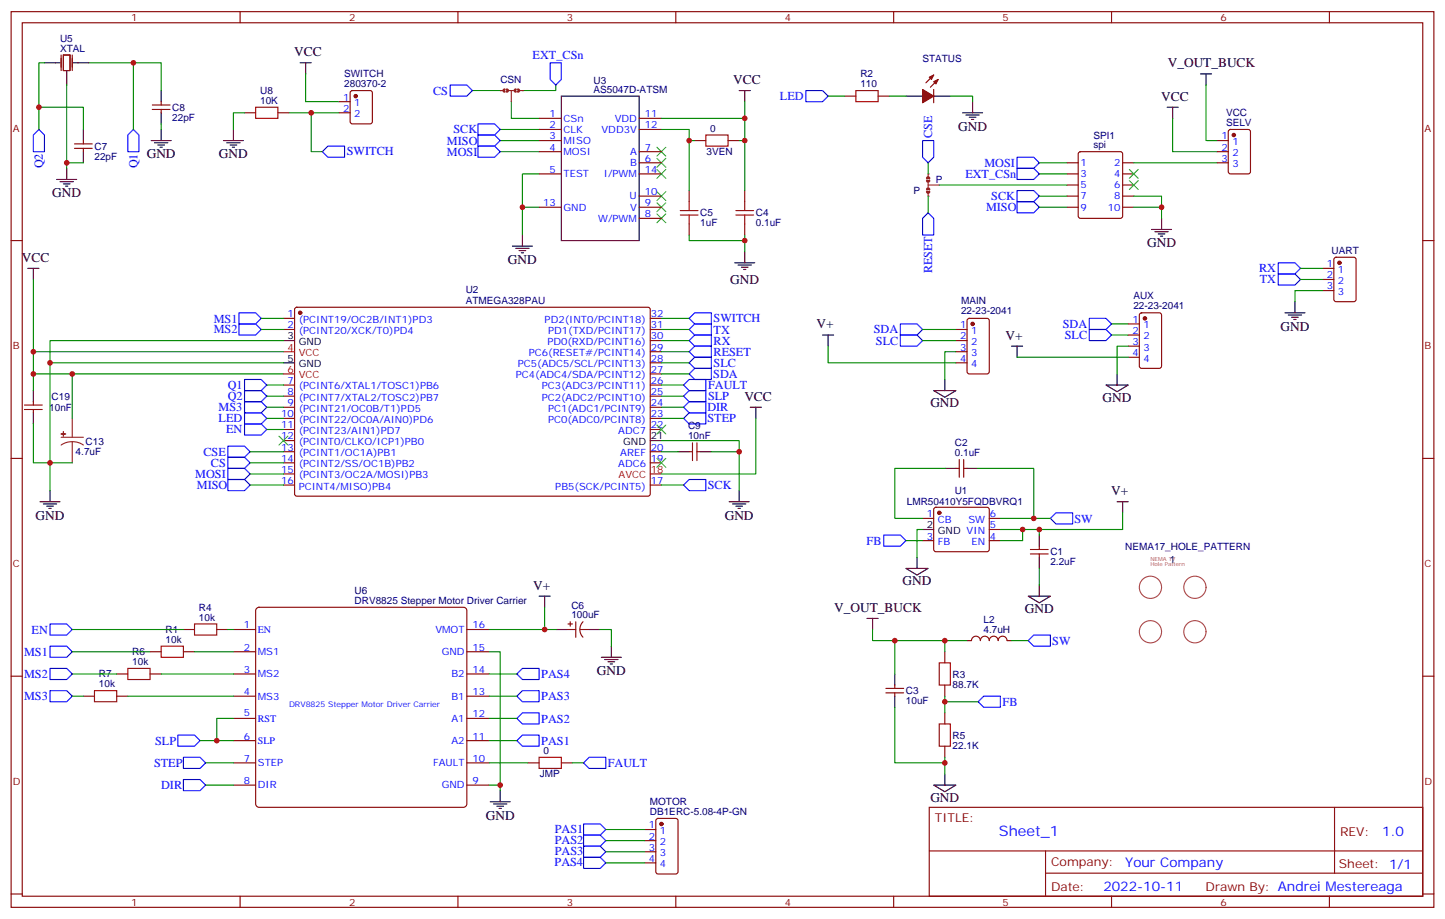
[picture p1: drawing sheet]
<svg xmlns="http://www.w3.org/2000/svg" width="459mm" height="292mm" viewBox="0 0 459 292" stroke-linecap="round" stroke-linejoin="round" font-family="sans-serif">
<g fill="none" stroke="#870000" stroke-width=".35">
<path d="M3.5 3.7h451.6v284.3h-451.6zM7.1 7.2h444.5v277.3h-444.5zM76.2 3.7v3.5M145.3 3.7v3.5M214.5 3.7v3.5M283.6 3.7v3.5M352.8 3.7v3.5M421.9 3.7v3.5M48.3 34.7h5.7M48.3 33.3h5.7M51.2 32.3v1M51.2 34.7v1.1"/>
<path d="M23.6 47.1h5.7M23.6 45.7h5.7M26.5 44.6v1.1M26.5 47.1v1.1M338.7 51.7h3.5M338.7 55.2h3.5M338.7 58.7h3.5M342.4 48.4l.5-.2h12.7l.7 .4v20l-.5 .7h-12.9l-.7-.4v-20zM356.3 51.7h3.5M356.3 55.2h3.5M356.3 58.7h3.5M3.5 76.4h3.6"/>
<path d="M338.7 62.3h3.5M338.7 65.8h3.5M356.3 62.3h3.5M356.3 65.8h3.5M451.6 76.4h3.5M7.8 130h5.6M7.8 128.6h5.6M10.6 127.5v1.1M10.6 130v1.1M3.5 145.5h3.6M451.6 145.5h3.5M3.5 214.7h3.6"/>
<path d="M451.6 214.7h3.5M294.9 256.3h156.7v28.2h-156.7zM423.5 256.3l.1 20.9M204.6 263.3h3.5M204.6 266.9h3.5M204.6 270.4h3.5M204.6 273.9h3.5M208.4 260l.4-.2h5.7l.6 .5 .1 16.5-.5 .6-5.9 .1-.6-.5-.1-16.5zM295 270.1h156.4M331.8 277.2h119.6M331.8 270.1v14.2M3.5 283.8h3.6"/>
<path d="M76.2 284.5v3.5M145.3 284.5v3.5M214.5 284.5v3.5M283.6 284.5v3.5M352.8 284.5v3.5M421.9 284.5v3.5M451.6 283.8h3.5"/>
</g>
<path d="M10.6 42.9l1.7-1.8 1.8 1.8v5.3h-3.5zM42.3 41.1l1.8 1.8v5.3h-3.5v-5.3zM322.8 49.9h5.3l1.7 1.8-1.7 1.7h-5.3zM322.8 53.4h5.3l1.7 1.8-1.7 1.8h-5.3zM322.8 60.5h5.3l1.7 1.8-1.7 1.7h-5.3zM322.8 64h5.3l1.7 1.8-1.7 1.8h-5.3zM185.2 261.6h5.3l1.8 1.7-1.8 1.8h-5.3zM185.2 265.1h5.3l1.8 1.8-1.8 1.7h-5.3zM185.2 268.6h5.3l1.8 1.8-1.8 1.8h-5.3zM185.2 272.2h5.3l1.8 1.7-1.8 1.8h-5.3z" fill="none" stroke="#00f" stroke-width=".35"/>
<g fill="none" stroke="#000" stroke-width=".35">
<path d="M51.2 28.8v3.5M51.2 35.8v3.5M370.4 34h3.5M372.2 34v3.6M18 57h6.3M19 57.7h4.3M20.1 58.4h2.1M20.8 59.1h.7M21.2 53.4v3.6M26.5 41.1v3.5M26.5 48.2v3.5M48 44.6h6.3"/>
<path d="M49 45.3h4.3M50.1 46h2.1M50.8 46.7h.7M51.2 41.1v3.5M365.5 72.8h6.3M366.5 73.6h4.3M367.6 74.3h2.1M368.3 75h.7M368.7 69.3v3.5M8.8 85.2h3.5M10.6 85.2v3.5M10.6 124v3.5"/>
<path d="M10.6 131.1v3.5M296.3 124h7.1l-3.5 2.1zM299.9 120.5v3.5M12.7 159.3h6.3M13.8 160h4.2M15.9 155.8v3.5M354.5 159.3h3.6M356.3 159.3v3.5M14.8 160.7h2.1M15.5 161.4h.7"/>
</g>
<g fill="none" stroke="#008700" stroke-width=".35">
<path d="M14.1 19.9h-1.8v21.2M28.2 19.9h14.1v21.2M42.3 19.9h8.9v8.9M12.3 34h14.2v7.1M51.2 39.3v1.8M372.2 37.6v10.6h14.1M329.8 51.7h8.9M329.8 55.2h8.9M359.8 51.7h26.5M329.8 65.8h8.9M329.8 62.3h8.9M359.8 65.8h8.9v3.5"/>
<path d="M359.8 62.3h8.9v3.5M192.3 263.3h12.3M192.3 266.9h12.3M192.3 270.4h12.3M192.3 273.9h12.3"/>
</g>
<path d="M19.4 138.8h7.1M22.9 132.8v6M22.9 140.2l1.9 .3 1.7 .8M22.9 140.2l-1.8 .3-1.7 .8M22.9 140.2v6.7" fill="none" stroke="#8c2424" stroke-width=".35"/>
<g fill="#8c2424" stroke="#8c2424" stroke-width=".35">
<path d="M19.4 137.8h1.4z"/>
<path d="M20.1 137.1v1.4z"/>
</g>
<circle cx="209.9" cy="261.6" r=".53" fill="#870000" stroke="#870000" stroke-width=".35"/>
<g fill="none" stroke="#a64a4a" stroke-width=".35">
<circle cx="365.1" cy="186.4" r="3.5"/>
<circle cx="379.2" cy="186.4" r="3.5"/>
<circle cx="365.1" cy="200.6" r="3.5"/>
<circle cx="379.2" cy="200.6" r="3.5"/>
</g>
<path d="M81.4 193.2l.8-.4h64.9l.6 .2 .5 .9v61.3l-.3 .7-.8 .4h-64.9l-.6-.2-.5-.9v-61.3z" fill="#fff" stroke="#870000" stroke-width=".35"/>
<g fill="none" stroke="#870000" stroke-width=".35">
<path d="M19.4 17.5v4.9M20.1 17.5h2.1v4.9h-2.1zM22.9 17.5v4.9M77.6 35.8h3.5M88.2 35.8h3.5M107.6 35.8h3.5M107.6 32.3h3.5M111.4 29l.4-.2h5.7l.6 .4 .1 9.4-.5 .7h-5.9l-.6-.4-.1-9.4zM268.1 30.5h3.5M278.7 30.5h3.5M296.3 23.8l-2.4 2.5M296.3 28.4v4.2"/>
<path d="M297.7 25.2l-2.4 2.5M386.3 44.6h3.5M386.3 48.2h3.5M386.3 51.7h3.5M390.1 41.3l.4-.2h5.7l.6 .4 .1 13-.5 .7h-5.9l-.6-.5-.1-12.9zM93.7 97.7l.5-.2 111.7 .1 .5 .6-.1 58.9-.6 .4-111.8-.1-.4-.6v-58.6zM361.8 99.5l.5-.2h5.6l.7 .4 .1 16.5-.5 .7h-5.9l-.6-.4-.1-16.5zM90 104.6h3.5M90 101.1h3.5M206.4 104.6h3.5M206.4 108.1h3.5M206.4 111.7h3.5"/>
<path d="M206.4 115.2h3.5M206.4 101.1h3.5M206.4 118.7h3.5M303.4 104.6h3.5M303.4 108.1h3.5M303.4 111.7h3.5M303.4 115.2h3.5M307.2 101.3l.4-.2h5.7l.6 .4 .1 16.5-.5 .7h-5.9l-.6-.5-.1-16.4zM358.1 102.8h3.5M358.1 106.4h3.5M358.1 109.9h3.5M358.1 113.4h3.5"/>
<path d="M90 122.2h3.5M90 125.8h3.5M90 129.3h3.5M90 132.8h3.5M90 136.3h3.5M90 139.9h3.5M206.4 122.2h3.5M206.4 125.8h3.5M206.4 129.3h3.5M206.4 132.8h3.5M206.4 136.3h3.5M90 143.4h3.5"/>
<path d="M90 146.9h3.5M90 150.5h3.5M90 154h3.5M206.4 143.4h3.5M206.4 146.9h3.5M206.4 154h3.5M303.4 148.7h1M304.4 145.9v5.6M305.9 145.9v5.6M305.9 148.7h1M292.8 164.6h3.5M292.8 171.6h3.5"/>
<path d="M296.6 161.2l.4-.2h16.3l.5 .2 .2 .5v12.7l-.3 .5-.4 .3h-16.3l-.5-.3-.2-.5v-12.7zM314 164.6h3.5M314 171.6h3.5M314 168.1h3.5M327 174.4h5.7M327 175.9h5.7M329.8 173.4v1M329.8 175.9v1M58.2 199.8h3.5M68.8 199.8h3.5M74.1 199.8h7M148.2 199.8h7"/>
<path d="M179.9 199.8h2.8M180.3 198.1h1.4M181 197.4v1.4M182.7 197.4v4.9M184.1 199.8h2.9M185 197.4a3.5 3.5 0 0 0 0 4.9M37 214h3.6M47.6 206.9h3.6M47.6 214h3.6M58.2 206.9h3.5M74.1 206.9h7M74.1 214h7"/>
<path d="M148.2 206.9h7M148.2 214h7M281.2 218.5h5.6M281.2 220h5.6M284 217.5v1M284 220v1M299.9 206.9v3.5M299.9 217.5v3.5M306.9 203.4h1.4a1.41 1.41 0 0 1 1.4-1.4 1.41 1.41 0 0 1 1.4 1.4 1.41 1.41 0 0 1 1.5-1.4 1.41 1.41 0 0 1 1.4 1.4 1.41 1.41 0 0 1 1.4-1.4 1.41 1.41 0 0 1 1.4 1.4 1.41 1.41 0 0 1 1.4-1.4 1.41 1.41 0 0 1 1.4 1.4h1.4M26.5 221h3.5M37 221h3.6M74.1 221h7"/>
<path d="M74.1 228.1h7M74.1 235.1h7M148.2 221h7M148.2 228.1h7M148.2 235.1h7M299.9 226.3v3.5M299.9 236.9v3.5M74.1 242.2h7M74.1 249.2h7M148.2 242.2h7M148.2 249.2h7M167.6 242.2h3.5"/>
<path d="M178.2 242.2h3.5"/>
</g>
<g fill="none" stroke="#00f" stroke-width=".35">
<path d="M174.6 19.9h3.6v5.3l-1.8 1.8-1.8-1.8zM142.9 27h5.3l1.7 1.8-1.7 1.7h-5.3zM255.8 28.8h5.3l1.7 1.7-1.7 1.8h-5.3zM102.3 48.2l1.8-1.8h5.3v3.5h-5.3zM75.8 99.3h5.3l1.8 1.8-1.8 1.7h-5.3zM75.8 102.8h5.3l1.8 1.8-1.8 1.8h-5.3zM218.7 111.7l1.8-1.8h5.3v3.5h-5.3zM218.7 118.7l1.8-1.8h5.3v3.6h-5.3zM218.7 115.2l1.8-1.8h5.3v3.5h-5.3zM218.7 101.1l1.8-1.8h5.3v3.5h-5.3zM285.8 102.8h5.2l1.8 1.8-1.8 1.8h-5.2zM285.8 106.4h5.2l1.8 1.7-1.8 1.8h-5.2z"/>
<path d="M345.7 101.1h5.3l1.8 1.7-1.8 1.8h-5.3zM345.7 104.6h5.3l1.8 1.8-1.8 1.7h-5.3zM77.6 120.5h5.3l1.8 1.7-1.8 1.8h-5.3zM77.6 124h5.3l1.8 1.8-1.8 1.7h-5.3zM77.6 131.1h5.3l1.8 1.7-1.8 1.8h-5.3zM77.6 127.5h5.3l1.8 1.8-1.8 1.8h-5.3zM77.6 134.6h5.3l1.8 1.7-1.8 1.8h-5.3zM217 125.8l1.7-1.8h5.3v3.5h-5.3zM217 132.8l1.7-1.7h5.3v3.5h-5.3zM217 129.3l1.7-1.8h5.3v3.6h-5.3zM217 122.2l1.7-1.7h5.3v3.5h-5.3zM72.3 148.7h5.3l1.8 1.8-1.8 1.7h-5.3z"/>
<path d="M72.3 152.2h5.3l1.8 1.8-1.8 1.8h-5.3zM72.3 145.2h5.3l1.8 1.7-1.8 1.8h-5.3zM217 154l1.7-1.8h5.3v3.6h-5.3zM280.5 169.9h5.3l1.7 1.7-1.7 1.8h-5.3zM333.4 164.6l1.7-1.8h5.3v3.5h-5.3zM15.9 198.1h5.3l1.7 1.7-1.7 1.8h-5.3zM15.9 205.1h5.3l1.7 1.8-1.7 1.8h-5.3zM15.9 212.2h5.3l1.7 1.8-1.7 1.7h-5.3zM15.9 219.3h5.3l1.7 1.7-1.7 1.8h-5.3zM164 214l1.8-1.8h5.3v3.5h-5.3zM326.3 203.4l1.8-1.8h5.3v3.5h-5.3zM56.4 233.4h5.3l1.8 1.7-1.8 1.8h-5.3z"/>
<path d="M164 221l1.8-1.7h5.3v3.5h-5.3zM164 228.1l1.8-1.8h5.3v3.5h-5.3zM164 235.1l1.8-1.7h5.3v3.5h-5.3zM310.4 222.8l1.8-1.8h5.3v3.5h-5.3zM58.2 240.4h5.3l1.8 1.8-1.8 1.7h-5.3zM58.2 247.5h5.3l1.8 1.7-1.8 1.8h-5.3zM185.2 242.2l1.8-1.8h5.3v3.5h-5.3z"/>
</g>
<g fill="none" stroke="#008700" stroke-width=".35">
<path d="M21.2 27v24.7M77.6 35.8h-3.5v5.3M91.7 35.8h15.9M97 23.5v8.8h10.6M98.8 35.8v12.4h3.5M149.9 28.8h8.8M162.3 32.3v5.3h8.8M176.4 27v1.8h-10.6M262.8 30.5h5.3M282.2 30.5h5.3M301.6 30.5h7.1v1.8M382.8 27v17.6h3.5"/>
<path d="M26.5 51.7h-5.3v1.7M298.1 58.7h40.6M10.6 88.7v23h79.4M10.6 111.7v7h79.4M10.6 118.7v5.3M22.9 118.7v14.1M82.9 101.1h7.1M82.9 104.6h7.1M90 115.2h-74.1v40.6M90 108.1h-74.1v7.1M209.9 111.7h8.8M209.9 118.7h8.8"/>
<path d="M209.9 115.2h8.8M209.9 101.1h8.8M262.8 109.9v5.3h40.6M292.8 104.6h10.6M292.8 108.1h10.6M303.4 111.7h-3.5v8.8M322.8 113.4h35.3M352.8 102.8h5.3M352.8 106.4h5.3M358.1 109.9h-3.6v8.8M10.6 134.6v12.3h12.3M84.7 122.2h5.3"/>
<path d="M84.7 125.8h5.3M84.7 132.8h5.3M84.7 129.3h5.3M84.7 136.3h5.3M209.9 139.9h24.7v15.9M209.9 122.2h7.1M209.9 125.8h7.1M209.9 132.8h7.1M209.9 129.3h7.1M239.9 132.8v17.7h-30M79.4 146.9h10.6M79.4 154h10.6"/>
<path d="M79.4 150.5h10.6M209.9 154h7.1M299.9 148.7h-15.9v15.9h8.8M310.4 148.7h17.7v15.9h-10.6M287.5 171.6h5.3M292.8 168.1h-1.8v8.8M324.6 168.1v3.5h-7.1M328.1 164.6h5.3M329.8 168.1v1.8M356.3 162.8v5.3h-38.8M22.9 199.8h35.3M72.3 199.8h1.8"/>
<path d="M172.9 192.8v7h-17.7M172.9 199.8h3.5M190.5 199.8h3.5v5.3M276.9 199.8v3.6h23M329.8 180.4v5.3M22.9 214h14.1M22.9 206.9h24.7M51.2 214h22.9M61.7 206.9h12.4M155.2 206.9h3.5v42.3M155.2 214h8.8M284 203.4v10.6"/>
<path d="M306.9 203.4h-7v3.5M321 203.4h5.3M22.9 221h3.6M40.6 221h33.5M63.5 235.1h10.6M74.1 228.1h-5.3v7M155.2 221h8.8M155.2 235.1h8.8M155.2 228.1h8.8M284 224.5v17.7h15.9M299.9 221v5.3M299.9 222.8h10.5"/>
<path d="M65.3 242.2h8.8M65.3 249.2h8.8M155.2 249.2h3.5v1.8M155.2 242.2h12.4M181.7 242.2h3.5M299.9 240.4v5.3"/>
</g>
<g fill="none" stroke="#000" stroke-width=".35">
<path d="M14.1 19.9h4.9M23.3 19.9h4.9M95.2 19.9h3.6M97 19.9v3.6M21.2 22.4v4.6M287.5 30.5h5.3M296.3 30.5h5.3M305.5 35.8h6.4M306.6 36.5h4.2M307.6 37.2h2.1M308.3 37.9h.7M308.7 32.3v3.5"/>
<path d="M381 23.5h3.5M382.8 23.5v3.5M70.9 44.6h6.4M72 45.3h4.2M73 46h2.1M73.7 46.7h.7M74.1 41.1v3.5M90 108.1h3.5M90 115.2h3.5M261.1 106.4h3.5M262.8 106.4v3.5M321 109.9h3.6"/>
<path d="M322.8 109.9v3.5M354.5 118.7v3.5M206.4 139.9h3.5M238.1 129.3h3.6M239.9 129.3v3.5M351 122.2h7.1l-3.6 2.2zM231.4 159.3h6.4M232.5 160h4.2M234.6 155.8v3.5M299.9 148.7h3.5M306.9 148.7h3.5M233.5 160.7h2.2"/>
<path d="M234.2 161.4h.7M291 176.9v3.5M292.8 168.1h3.5M329.8 169.9v3.5M329.8 176.9v3.5M171.1 189.3h3.5M172.9 189.3v3.5M176.4 199.8h3.5M187 199.8h3.5M275.2 196.3h3.5M276.9 196.3v3.5M287.5 180.4h7.1l-3.6 2.2z"/>
<path d="M326.3 189.3h7.1l-3.6 2.1zM329.8 185.7v3.6M190.9 208.7h6.3M191.9 209.4h4.2M193 210.1h2.1M193.7 210.8h.7M194 205.1v3.6M284 214v3.5M284 221v3.5M155.6 254.5h6.3M156.6 255.2h4.3M157.7 255.9h2.1"/>
<path d="M158.4 256.6h.7M158.7 251v3.5M296.3 249.2h7.1l-3.5 2.2zM299.9 245.7v3.5"/>
</g>
<path d="M81.1 34h7.1v3.6h-7.1zM271.6 28.8h7.1v3.5h-7.1zM61.7 198.1h7.1v3.5h-7.1zM30 219.3h7v3.5h-7zM40.6 212.2h7v3.5h-7zM51.2 205.1h7v3.6h-7zM298.1 210.4h3.5v7.1h-3.5zM298.1 229.8h3.5v7.1h-3.5zM171.1 240.4h7.1v3.5h-7.1z" fill="none" stroke="#a10000" stroke-width=".35"/>
<g fill="#870000" stroke="#870000" stroke-width=".35">
<path d="M292.8 28.4l3.5 2.1-3.5 2.1z"/>
<path d="M296.3 25.9l1.4-.7-.7 1.4z"/>
<path d="M294.9 24.5l1.4-.7-.7 1.4z"/>
<circle cx="298.1" cy="162.8" r=".53"/>
<circle cx="391.6" cy="42.9" r=".53"/>
<circle cx="308.7" cy="102.8" r=".53"/>
<circle cx="112.9" cy="30.5" r=".53"/>
<circle cx="363.4" cy="101.1" r=".53"/>
<circle cx="95.2" cy="99.3" r=".53"/>
</g>
<path d="M358.4 53.8l2.8 2.8M358.4 57.3l2.8 2.8M361.2 53.8l-2.8 2.8M361.2 57.3l-2.8 2.8" fill="none" stroke="#3c3" stroke-width=".35"/>
<path d="M90 111.7h3.5M90 118.7h3.5M206.4 150.5h3.5" fill="none" stroke="#f00" stroke-width=".35"/>
<path d="M158.7 28.8h1.1M161.6 28.8h1.4M162.3 28.8v3.5M164.7 28.8h1.1" fill="none" stroke="#8c2424" stroke-width=".35"/>
<path d="M160.2 28.4l-.4 .4 .4 .3M160.9 28.4l.3 .4-.3 .3M163.7 28.4l-.4 .4 .4 .3M164.4 28.4l.3 .4-.3 .3" fill="none" stroke="#8c2424" stroke-width=".71"/>
<g fill="#8c2424">
<circle cx="165.8" cy="28.8" r=".18"/>
<circle cx="158.7" cy="28.8" r=".18"/>
</g>
<g fill="none" stroke="#008700" stroke-width=".35">
<path d="M209.9 37.6h26.5M236.4 32.3v28.2M158.7 48.2h12.4M158.7 44.6h12.4M158.7 41.1h12.4M171.1 55.2h-5.3v10.6M209.9 41.1h8.8v19.4M218.7 44.6h1.8M234.6 44.6h1.8M171.1 65.8h-5.3v8.8M218.7 74.6v1.8h17.7M236.4 74.6v5.3"/>
<path d="M412.7 88.7h7.1M412.7 85.2h7.1M419.8 92.3h-8.8v3.5M209.9 108.1h8.8M209.9 104.6h8.8"/>
</g>
<g fill="none" stroke="#000" stroke-width=".35">
<path d="M178.2 30.5h24.6v45.9h-24.6zM234.6 28.8h3.5M236.4 28.8v3.5M162.6 78.1h6.4M163.7 78.8h4.2M164.7 79.6h2.2M165.8 74.6v3.5M236.4 79.9v3.5M165.5 80.3h.7M233.2 83.4h6.3M234.2 84.1h4.3M235.3 84.8h2.1"/>
<path d="M236 85.5h.7M407.8 99.3h6.4M411 95.8v3.5M408.9 100h4.2M409.9 100.7h2.1M410.6 101.4h.7"/>
</g>
<g fill="none" stroke="#3c3" stroke-width=".35">
<path d="M208.5 53.8l2.8 2.8M208.5 50.3l2.8 2.8M208.5 46.7l2.8 2.9M211.3 53.8l-2.8 2.8M211.3 50.3l-2.8 2.8M211.3 46.7l-2.8 2.9M208.5 67.9l2.8 2.8M208.5 64.4l2.8 2.8M208.5 60.9l2.8 2.8M211.3 67.9l-2.8 2.8M211.3 64.4l-2.8 2.8M211.3 60.9l-2.8 2.8"/>
<path d="M88.5 138.5l2.9 2.8M91.4 138.5l-2.9 2.8M208.5 134.9l2.8 2.9M211.3 134.9l-2.8 2.9M208.5 145.5l2.8 2.8M211.3 145.5l-2.8 2.8"/>
</g>
<path d="M224 42.9h7.1v3.5h-7.1zM215.9 68.3h5.6M215.9 66.9h5.6M218.7 64v2.9M218.7 68.3v2.8M233.5 68.3h5.7M233.5 66.9h5.7M236.4 64v2.9M236.4 68.3v2.8" fill="none" stroke="#a10000" stroke-width=".35"/>
<g fill="none" stroke="#870000" stroke-width=".35">
<path d="M171.1 37.6h7.1M202.8 37.6h7.1M171.1 41.1h7.1M171.1 44.6h7.1M171.1 48.2h7.1M171.1 55.2h7.1M202.8 41.1h7.1M202.8 48.2h7.1M202.8 55.2h7.1M202.8 51.7h7.1M220.5 44.6h3.5M231.1 44.6h3.5"/>
<path d="M171.1 65.8h7.1M202.8 69.3h7.1M202.8 65.8h7.1M202.8 62.3h7.1M218.7 60.5v3.5M218.7 71.1v3.5M236.4 60.5v3.5M236.4 71.1v3.5M419.8 85.2h3.5M419.8 88.7h3.5M419.8 92.3h3.5M423.6 81.9l.4-.2h5.7l.6 .4 .1 13-.5 .6-5.9 .1-.6-.5-.1-12.9z"/>
</g>
<path d="M151.7 39.3h5.3l1.7 1.8-1.7 1.8h-5.3zM151.7 42.9h5.3l1.7 1.7-1.7 1.8h-5.3zM151.7 46.4h5.3l1.7 1.8-1.7 1.7h-5.3zM294.6 67.6l1.7 1.7v5.3h-3.5v-5.3zM405.7 83.4h5.3l1.7 1.8-1.7 1.8h-5.3zM405.7 87h5.3l1.7 1.7-1.7 1.8h-5.3zM218.7 108.1l1.8-1.7h5.3v3.5h-5.3zM218.7 104.6l1.8-1.8h5.3v3.6h-5.3z" fill="none" stroke="#00f" stroke-width=".35"/>
<circle cx="425.1" cy="83.4" r=".53" fill="#870000" stroke="#870000" stroke-width=".35"/>
<path d="M294.6 55.2v1.1M294.6 58v1.4M294.6 58.7h3.5M294.6 61.2v1.1" fill="none" stroke="#8c2424" stroke-width=".35"/>
<path d="M294.2 56.6l.4-.3 .3 .3M294.2 57.3l.4 .4 .3-.4M294.2 60.1l.4-.3 .3 .3M294.2 60.9l.4 .3 .3-.3" fill="none" stroke="#8c2424" stroke-width=".71"/>
<g fill="#8c2424">
<circle cx="294.6" cy="55.2" r=".18"/>
<circle cx="294.6" cy="62.3" r=".18"/>
</g>
<path d="M294.6 51.7v3.5M294.6 62.3v5.3M79.4 143.4h10.6M209.9 143.4h5.3M225.8 143.4h8.8" fill="none" stroke="#008700" stroke-width=".35"/>
<path d="M292.8 44.6h3.5v5.3l-1.7 1.8-1.8-1.8zM72.3 141.6h5.3l1.8 1.8-1.8 1.8h-5.3z" fill="none" stroke="#00f" stroke-width=".35"/>
<path d="M218.7 143.4h1.1M219.8 140.6v5.6M221.2 140.6v5.6M221.2 143.4h1" fill="none" stroke="#870000" stroke-width=".35"/>
<path d="M215.2 143.4h3.5M222.2 143.4h3.6" fill="none" stroke="#000" stroke-width=".35"/>
<g fill="#c00">
<circle cx="368.7" cy="65.8" r=".88"/>
<circle cx="12.3" cy="34" r=".88"/>
<circle cx="42.3" cy="19.9" r=".88"/>
<circle cx="158.8" cy="249.2" r=".88"/>
<circle cx="172.9" cy="199.8" r=".88"/>
<circle cx="68.8" cy="235.1" r=".88"/>
<circle cx="329.8" cy="168.1" r=".88"/>
<circle cx="324.6" cy="168.1" r=".88"/>
<circle cx="328.1" cy="164.6" r=".88"/>
<circle cx="299.9" cy="222.8" r=".88"/>
<circle cx="299.9" cy="203.4" r=".88"/>
<circle cx="284" cy="203.4" r=".88"/>
<circle cx="299.9" cy="242.2" r=".88"/>
<circle cx="98.8" cy="35.8" r=".88"/>
<circle cx="21.2" cy="51.7" r=".88"/>
<circle cx="15.9" cy="115.2" r=".88"/>
<circle cx="10.6" cy="111.7" r=".88"/>
<circle cx="10.6" cy="118.7" r=".88"/>
<circle cx="15.9" cy="146.9" r=".88"/>
<circle cx="22.9" cy="118.7" r=".88"/>
<circle cx="165.8" cy="65.8" r=".88"/>
<circle cx="236.4" cy="37.6" r=".88"/>
<circle cx="236.4" cy="76.4" r=".88"/>
<circle cx="218.7" cy="44.6" r=".88"/>
<circle cx="236.4" cy="44.6" r=".88"/>
<circle cx="234.6" cy="143.4" r=".88"/>
</g>
<text font-size="4.6" fill="#00f" x="317" y="265.3">Sheet_1</text>
<g font-size="4.2">
<text x="93.4" y="17.8">VCC</text>
<text x="370.6" y="21.4">V_OUT_BUCK</text>
<text x="232.7" y="26.7">VCC</text>
<text x="368.5" y="32">VCC</text>
<text x="304.1" y="41.5">GND</text>
<text x="46.6" y="50.3">GND</text>
<text x="69.5" y="50.3">GND</text>
<text x="16.6" y="62.6">GND</text>
<text x="6.9" y="83.1">VCC</text>
<text x="161.2" y="83.8">GND</text>
<text x="364.1" y="78.5">GND</text>
<text x="231.8" y="90.1">GND</text>
<text x="259.2" y="104.3">V+</text>
<text x="319.1" y="107.8">V+</text>
<text x="406.4" y="105">GND</text>
<text x="236.2" y="127.2">VCC</text>
<text x="295.3" y="129.3">GND</text>
<text x="350" y="127.5">GND</text>
<text x="352.7" y="157.2">V+</text>
<text x="11.3" y="164.9">GND</text>
<text x="230" y="164.9">GND</text>
<text x="286.5" y="185.7">GND</text>
<text x="169.2" y="187.2">V+</text>
<text x="264.8" y="194.2">V_OUT_BUCK</text>
<text x="325.3" y="194.6">GND</text>
<text x="189.4" y="214.3">GND</text>
<text x="295.3" y="254.5">GND</text>
<text x="154.2" y="260.2">GND</text>
</g>
<g font-size="4.2" fill="#00f">
<text x="438.7" y="265.6">1.0</text>
<text x="357.1" y="275.1">Your Company</text>
<text x="350.2" y="282.9">2022-10-11</text>
</g>
<g font-size="3.9" fill="#00f">
<text x="169.1" y="18.6">EXT_CSn</text>
<text x="137.5" y="30">CS</text>
<text x="247.5" y="31.7">LED</text>
<text x="141.9" y="45.9">MISO</text>
<text x="143.9" y="42.4">SCK</text>
<text x="295.8" y="43.9" transform="rotate(-90 295.8 43.9)">CSE</text>
<text x="13.6" y="53.5" transform="rotate(-90 13.6 53.5)">Q2</text>
<text x="43.6" y="53.5" transform="rotate(-90 43.6 53.5)">Q1</text>
<text x="110.1" y="49.4">SWITCH</text>
<text x="141.8" y="49.4">MOSI</text>
<text x="312.4" y="53">MOSI</text>
<text x="306.4" y="56.6">EXT_CSn</text>
<text x="314.6" y="63.5">SCK</text>
<text x="312.9" y="67.1">MISO</text>
<text x="295.8" y="86.8" transform="rotate(-90 295.8 86.8)">RESET</text>
<text x="399.6" y="86.4">RX</text>
<text x="399.8" y="90">TX</text>
<text x="67.8" y="102.4">MS1</text>
<text x="67.8" y="105.8">MS2</text>
<text x="226.5" y="105.9">TX</text>
<text x="226.5" y="102.3">SWITCH</text>
<text x="277.3" y="105.9">SDA</text>
<text x="337.3" y="104.1">SDA</text>
<text x="338" y="107.6">SLC</text>
<text x="226.5" y="109.5">RX</text>
<text x="226.5" y="112.9">RESET</text>
<text x="278" y="109.4">SLC</text>
<text x="226.4" y="119.9">SDA</text>
<text x="226.5" y="116.5">SLC</text>
<text x="72.3" y="123.5">Q1</text>
<text x="224.7" y="123.5">FAULT</text>
<text x="69.4" y="130.6">MS3</text>
<text x="72.3" y="127">Q2</text>
<text x="224.5" y="130.6">DIR</text>
<text x="224.7" y="127">SLP</text>
<text x="69.4" y="134">LED</text>
<text x="71.7" y="137.6">EN</text>
<text x="224.5" y="134">STEP</text>
<text x="64.6" y="144.7">CSE</text>
<text x="66.9" y="148.2">CS</text>
<text x="62" y="151.7">MOSI</text>
<text x="62.5" y="155.3">MISO</text>
<text x="224.6" y="155.2">SCK</text>
<text x="341" y="165.9">SW</text>
<text x="275.1" y="172.9">FB</text>
<text x="10" y="201.1">EN</text>
<text x="7.6" y="208.2">MS1</text>
<text x="334" y="204.7">SW</text>
<text x="7.6" y="215.2">MS2</text>
<text x="171.8" y="215.3">PAS4</text>
<text x="7.6" y="222.3">MS3</text>
<text x="171.8" y="222.4">PAS3</text>
<text x="318.2" y="224">FB</text>
<text x="171.8" y="229.4">PAS2</text>
<text x="49.3" y="236.4">SLP</text>
<text x="171.8" y="236.5">PAS1</text>
<text x="48.9" y="243.5">STEP</text>
<text x="192.9" y="243.5">FAULT</text>
<text x="51.1" y="250.6">DIR</text>
<text x="176.1" y="264.5">PAS1</text>
<text x="176.1" y="268">PAS2</text>
<text x="176" y="275">PAS4</text>
<text x="176.1" y="271.5">PAS3</text>
</g>
<g font-size="3.9" fill="#800">
<text x="296.7" y="260.9">TITLE:</text>
<text x="425.3" y="265.6">REV:</text>
<text x="333.6" y="275.1">Company:</text>
<text x="425" y="275.7">Sheet: 1/1</text>
<text x="333.6" y="282.8">Date:</text>
<text x="382.6" y="282.8">Drawn By: Andrei Mestereaga</text>
</g>
<g font-size="3.2" fill="#800">
<text x="41.6" y="6.7">1</text>
<text x="110.8" y="6.7">2</text>
<text x="179.9" y="6.7">3</text>
<text x="249.1" y="6.7">4</text>
<text x="318.2" y="6.7">5</text>
<text x="387.3" y="6.7">6</text>
<text x="4.1" y="41.8">A</text>
<text x="452.1" y="41.8">A</text>
<text x="4.1" y="110.9">B</text>
<text x="452.1" y="110.9">B</text>
<text x="4.1" y="180.1">C</text>
<text x="452.1" y="180.1">C</text>
<text x="4.1" y="249.2">D</text>
<text x="452.1" y="249.2">D</text>
<text x="41.6" y="287.5">1</text>
<text x="110.8" y="287.5">2</text>
<text x="179.9" y="287.5">3</text>
<text x="249.1" y="287.5">4</text>
<text x="318.2" y="287.5">5</text>
<text x="387.3" y="287.5">6</text>
</g>
<g font-size="3.2" fill="#000080">
<text x="19.1" y="16.4">XTAL</text>
<text x="19.1" y="13.2">U5</text>
<text x="292.7" y="19.6">STATUS</text>
<text x="82.6" y="29.8">U8</text>
<text x="109.2" y="27.5">280370-2</text>
<text x="109.2" y="24.3">SWITCH</text>
<text x="158.8" y="26.4">CSN</text>
<text x="188.4" y="29.5">AS5047D-ATSM</text>
<text x="188.4" y="26.5">U3</text>
<text x="273.1" y="27.7">110</text>
<text x="273.1" y="24.6">R2</text>
<text x="54.7" y="35.2">C8</text>
<text x="82.6" y="33">10K</text>
<text x="54.7" y="38.3">22pF</text>
<text x="225.4" y="41.8">0</text>
<text x="389.1" y="40">SELV</text>
<text x="389.1" y="36.9">VCC</text>
<text x="30" y="47.5">C7</text>
<text x="347" y="47.1">spi</text>
<text x="347" y="44.1">SPI1</text>
<text x="30" y="50.7">22pF</text>
<text x="224.3" y="49.3">3VEN</text>
<text x="297" y="58.1">P</text>
<text x="289.9" y="61.7">P</text>
<text x="222.2" y="71.9">1uF</text>
<text x="222.2" y="68.7">C5</text>
<text x="239.9" y="71.9">0.1uF</text>
<text x="239.9" y="68.7">C4</text>
<text x="422.6" y="80.6">UART</text>
<text x="147.8" y="93.2">U2</text>
<text x="359.7" y="94.9">AUX</text>
<text x="147.8" y="96.4">ATMEGA328PAU</text>
<text x="305" y="99.8">22-23-2041</text>
<text x="305" y="96.7">MAIN</text>
<text x="359.7" y="98.1">22-23-2041</text>
<text x="15.6" y="130.4">10nF</text>
<text x="16.4" y="126.9">C19</text>
<text x="218.4" y="136.3">C9</text>
<text x="27.2" y="141.1">C13</text>
<text x="218.4" y="139.5">10nF</text>
<text x="303.1" y="141.6">C2</text>
<text x="24" y="144.5">4.7uF</text>
<text x="303.1" y="144.8">0.1uF</text>
<text x="287.8" y="160.4">LMR50410Y5FQDBVRQ1</text>
<text x="303" y="156.9">U1</text>
<text x="333.4" y="179.5">2.2uF</text>
<text x="333.4" y="176.3">C1</text>
<text x="357.1" y="174.4">NEMA17_HOLE_PATTERN</text>
<text x="371.3" y="178.6">1</text>
<text x="112.6" y="191.7">DRV8825 Stepper Motor Driver Carrier</text>
<text x="112.6" y="188.6">U6</text>
<text x="63.2" y="197">10k</text>
<text x="63.2" y="193.9">R4</text>
<text x="181.3" y="196.3">100uF</text>
<text x="181.3" y="193.2">C6</text>
<text x="312.1" y="197.8">L2</text>
<text x="52.6" y="201">R1</text>
<text x="312.1" y="200.9">4.7uH</text>
<text x="42" y="208">R6</text>
<text x="52.6" y="204.1">10k</text>
<text x="31.4" y="215.1">R7</text>
<text x="42" y="211.1">10k</text>
<text x="302.3" y="215.1">R3</text>
<text x="31.4" y="218.2">10k</text>
<text x="287.5" y="220.4">C3</text>
<text x="302.3" y="218.3">88.7K</text>
<text x="287.5" y="223.6">10uF</text>
<text x="172.5" y="239.4">0</text>
<text x="302.3" y="237.7">22.1K</text>
<text x="302.3" y="234.5">R5</text>
<text x="171.3" y="246.8">JMP</text>
<text x="206.3" y="255.6">MOTOR</text>
<text x="206.3" y="258.8">DB1ERC-5.08-4P-GN</text>
</g>
<g font-size="3.2" fill="#00f">
<text x="108.9" y="31.9">1</text>
<text x="108.9" y="35.5">2</text>
<text x="112.4" y="33.7">1</text>
<text x="112.4" y="37.2">2</text>
<text x="174.4" y="37.2">1</text>
<text x="174.4" y="40.7">2</text>
<text x="178.9" y="38.6">CSn</text>
<text x="195.1" y="38.6">VDD</text>
<text x="204.6" y="37.2">11</text>
<text x="204.6" y="40.7">12</text>
<text x="174.4" y="44.3">3</text>
<text x="174.4" y="47.8">4</text>
<text x="178.9" y="42.2">CLK</text>
<text x="178.9" y="45.7">MISO</text>
<text x="190.9" y="42.2">VDD3V</text>
<text x="204.6" y="47.8">7</text>
<text x="387.6" y="44.3">1</text>
<text x="387.6" y="47.8">2</text>
<text x="391.1" y="46">1</text>
<text x="178.9" y="49.2">MOSI</text>
<text x="200" y="52.7">B</text>
<text x="200" y="49.2">A</text>
<text x="204.6" y="51.3">6</text>
<text x="342.9" y="52.7">1</text>
<text x="353.6" y="52.7">2</text>
<text x="387.6" y="51.3">3</text>
<text x="391.1" y="49.6">2</text>
<text x="391.1" y="53.1">3</text>
<text x="174.4" y="54.9">5</text>
<text x="178.9" y="56.3">TEST</text>
<text x="191.6" y="56.3">I/PWM</text>
<text x="204.6" y="54.9">14</text>
<text x="342.9" y="56.3">3</text>
<text x="342.9" y="59.8">5</text>
<text x="353.6" y="56.3">4</text>
<text x="353.6" y="59.8">6</text>
<text x="172.4" y="65.4">13</text>
<text x="199.8" y="63.3">U</text>
<text x="204.6" y="65.4">9</text>
<text x="204.6" y="61.9">10</text>
<text x="342.9" y="63.3">7</text>
<text x="353.6" y="63.3">8</text>
<text x="178.9" y="66.9">GND</text>
<text x="189.8" y="70.4">W/PWM</text>
<text x="200" y="66.9">V</text>
<text x="204.6" y="69">8</text>
<text x="342.9" y="66.9">9</text>
<text x="351.6" y="66.9">10</text>
<text x="421.1" y="84.8">1</text>
<text x="421.1" y="88.4">2</text>
<text x="424.6" y="86.6">1</text>
<text x="421.1" y="91.9">3</text>
<text x="424.6" y="90.1">2</text>
<text x="424.6" y="93.7">3</text>
<text x="91.3" y="100.7">1</text>
<text x="206.6" y="100.7">32</text>
<text x="91.3" y="104.2">2</text>
<text x="94.8" y="102.5">(PCINT19/OC2B/INT1)PD3</text>
<text x="94.8" y="106">(PCINT20/XCK/T0)PD4</text>
<text x="172.9" y="102.5">PD2(INT0/PCINT18)</text>
<text x="174" y="106">PD1(TXD/PCINT17)</text>
<text x="206.6" y="107.8">30</text>
<text x="206.6" y="104.2">31</text>
<text x="304.7" y="104.2">1</text>
<text x="304.7" y="107.8">2</text>
<text x="308.2" y="106">1</text>
<text x="359.4" y="102.5">1</text>
<text x="359.4" y="106">2</text>
<text x="362.9" y="104.2">1</text>
<text x="362.9" y="107.8">2</text>
<text x="167.8" y="113.1">PC6(RESET#/PCINT14)</text>
<text x="173.7" y="109.5">PD0(RXD/PCINT16)</text>
<text x="206.6" y="111.3">29</text>
<text x="304.7" y="111.3">3</text>
<text x="308.2" y="109.5">2</text>
<text x="308.2" y="113.1">3</text>
<text x="359.4" y="109.5">3</text>
<text x="359.4" y="113.1">4</text>
<text x="362.9" y="111.3">3</text>
<text x="164.3" y="116.6">PC5(ADC5/SCL/PCINT13)</text>
<text x="206.6" y="118.4">27</text>
<text x="206.6" y="114.8">28</text>
<text x="304.7" y="114.8">4</text>
<text x="308.2" y="116.6">4</text>
<text x="362.9" y="114.8">4</text>
<text x="91.3" y="121.9">7</text>
<text x="91.3" y="125.4">8</text>
<text x="94.8" y="123.6">(PCINT6/XTAL1/TOSC1)PB6</text>
<text x="163.7" y="120.1">PC4(ADC4/SDA/PCINT12)</text>
<text x="171.9" y="123.6">PC3(ADC3/PCINT11)</text>
<text x="206.6" y="125.4">25</text>
<text x="206.6" y="121.9">26</text>
<text x="91.3" y="128.9">9</text>
<text x="94.8" y="127.2">(PCINT7/XTAL2/TOSC2)PB7</text>
<text x="94.8" y="130.7">(PCINT21/OC0B/T1)PD5</text>
<text x="171.9" y="127.2">PC2(ADC2/PCINT10)</text>
<text x="173.9" y="130.7">PC1(ADC1/PCINT9)</text>
<text x="206.6" y="128.9">24</text>
<text x="89.3" y="132.5">10</text>
<text x="89.3" y="136">11</text>
<text x="94.8" y="134.2">(PCINT22/OC0A/AIN0)PD6</text>
<text x="94.8" y="137.8">(PCINT23/AIN1)PD7</text>
<text x="173.9" y="134.2">PC0(ADC0/PCINT8)</text>
<text x="196.2" y="137.8">ADC7</text>
<text x="206.6" y="136">22</text>
<text x="206.6" y="132.5">23</text>
<text x="89.3" y="139.5">12</text>
<text x="89.3" y="143.1">13</text>
<text x="94.8" y="141.3">(PCINT0/CLKO/ICP1)PB0</text>
<text x="206.6" y="143.1">20</text>
<text x="89.3" y="146.6">14</text>
<text x="94.8" y="144.8">(PCINT1/OC1A)PB1</text>
<text x="94.8" y="148.3">(PCINT2/SS/OC1B)PB2</text>
<text x="196.2" y="148.3">ADC6</text>
<text x="196.9" y="144.8">AREF</text>
<text x="206.6" y="146.6">19</text>
<text x="89.3" y="150.1">15</text>
<text x="89.3" y="153.6">16</text>
<text x="94.8" y="151.9">(PCINT3/OC2A/MOSI)PB3</text>
<text x="94.8" y="155.4">PCINT4/MISO)PB4</text>
<text x="176.2" y="155.4">PB5(SCK/PCINT5)</text>
<text x="206.6" y="153.6">17</text>
<text x="294.1" y="164.2">1</text>
<text x="297.6" y="166">CB</text>
<text x="307.4" y="166">SW</text>
<text x="314.1" y="167.7">5</text>
<text x="314.1" y="164.2">6</text>
<text x="294.1" y="171.3">3</text>
<text x="297.6" y="173">FB</text>
<text x="308.3" y="173">EN</text>
<text x="314.1" y="171.3">4</text>
<text x="77.4" y="199.5">1</text>
<text x="81.8" y="200.9">EN</text>
<text x="138.2" y="200.9">VMOT</text>
<text x="149.9" y="199.5">16</text>
<text x="77.4" y="206.6">2</text>
<text x="81.8" y="208">MS1</text>
<text x="140.2" y="208">GND</text>
<text x="149.9" y="206.6">15</text>
<text x="77.4" y="213.6">3</text>
<text x="81.8" y="215">MS2</text>
<text x="143.3" y="215">B2</text>
<text x="149.9" y="213.6">14</text>
<text x="77.4" y="220.7">4</text>
<text x="149.9" y="220.7">13</text>
<text x="77.4" y="227.2">5</text>
<text x="81.8" y="222.1">MS3</text>
<text x="143.3" y="222.1">B1</text>
<text x="149.9" y="227.7">12</text>
<text x="81.8" y="229.1">RST</text>
<text x="143.3" y="229.1">A1</text>
<text x="77.4" y="234.8">6</text>
<text x="81.8" y="236.2">SLP</text>
<text x="143.3" y="236.2">A2</text>
<text x="149.9" y="234.8">11</text>
<text x="77.4" y="241.8">7</text>
<text x="81.8" y="243.2">STEP</text>
<text x="137.4" y="243.2">FAULT</text>
<text x="149.9" y="241.8">10</text>
<text x="77.4" y="248.9">8</text>
<text x="81.8" y="250.3">DIR</text>
<text x="140.2" y="250.3">GND</text>
<text x="149.9" y="248.9">9</text>
<text x="205.9" y="263">1</text>
<text x="205.9" y="266.5">2</text>
<text x="209.4" y="264.8">1</text>
<text x="209.4" y="268.3">2</text>
<text x="205.9" y="270.1">3</text>
<text x="205.9" y="273.6">4</text>
<text x="209.4" y="271.8">3</text>
<text x="209.4" y="275.3">4</text>
</g>
<g font-size="3.2">
<text x="91.3" y="107.8">3</text>
<text x="94.8" y="109.5">GND</text>
<text x="91.3" y="114.8">5</text>
<text x="94.8" y="116.6">GND</text>
<text x="197.8" y="141.3">GND</text>
<text x="206.6" y="139.5">21</text>
<text x="294.1" y="167.7">2</text>
<text x="297.6" y="169.5">GND VIN</text>
</g>
<g font-size="3.2" fill="#f00">
<text x="91.3" y="111.3">4</text>
<text x="94.8" y="113.1">VCC</text>
<text x="91.3" y="118.4">6</text>
<text x="94.8" y="120.1">VCC</text>
<text x="196.3" y="151.9">AVCC</text>
<text x="206.6" y="150.1">18</text>
</g>
<text font-size="2.5" fill="#00f" x="91.7" y="224.5">DRV8825 Stepper Motor Driver Carrier</text>
<g font-size="1.8" fill="#a54b4b">
<text x="365.1" y="178">NEMA 17</text>
<text x="365.1" y="179.8">Hole Pattern</text>
</g>
</svg>
